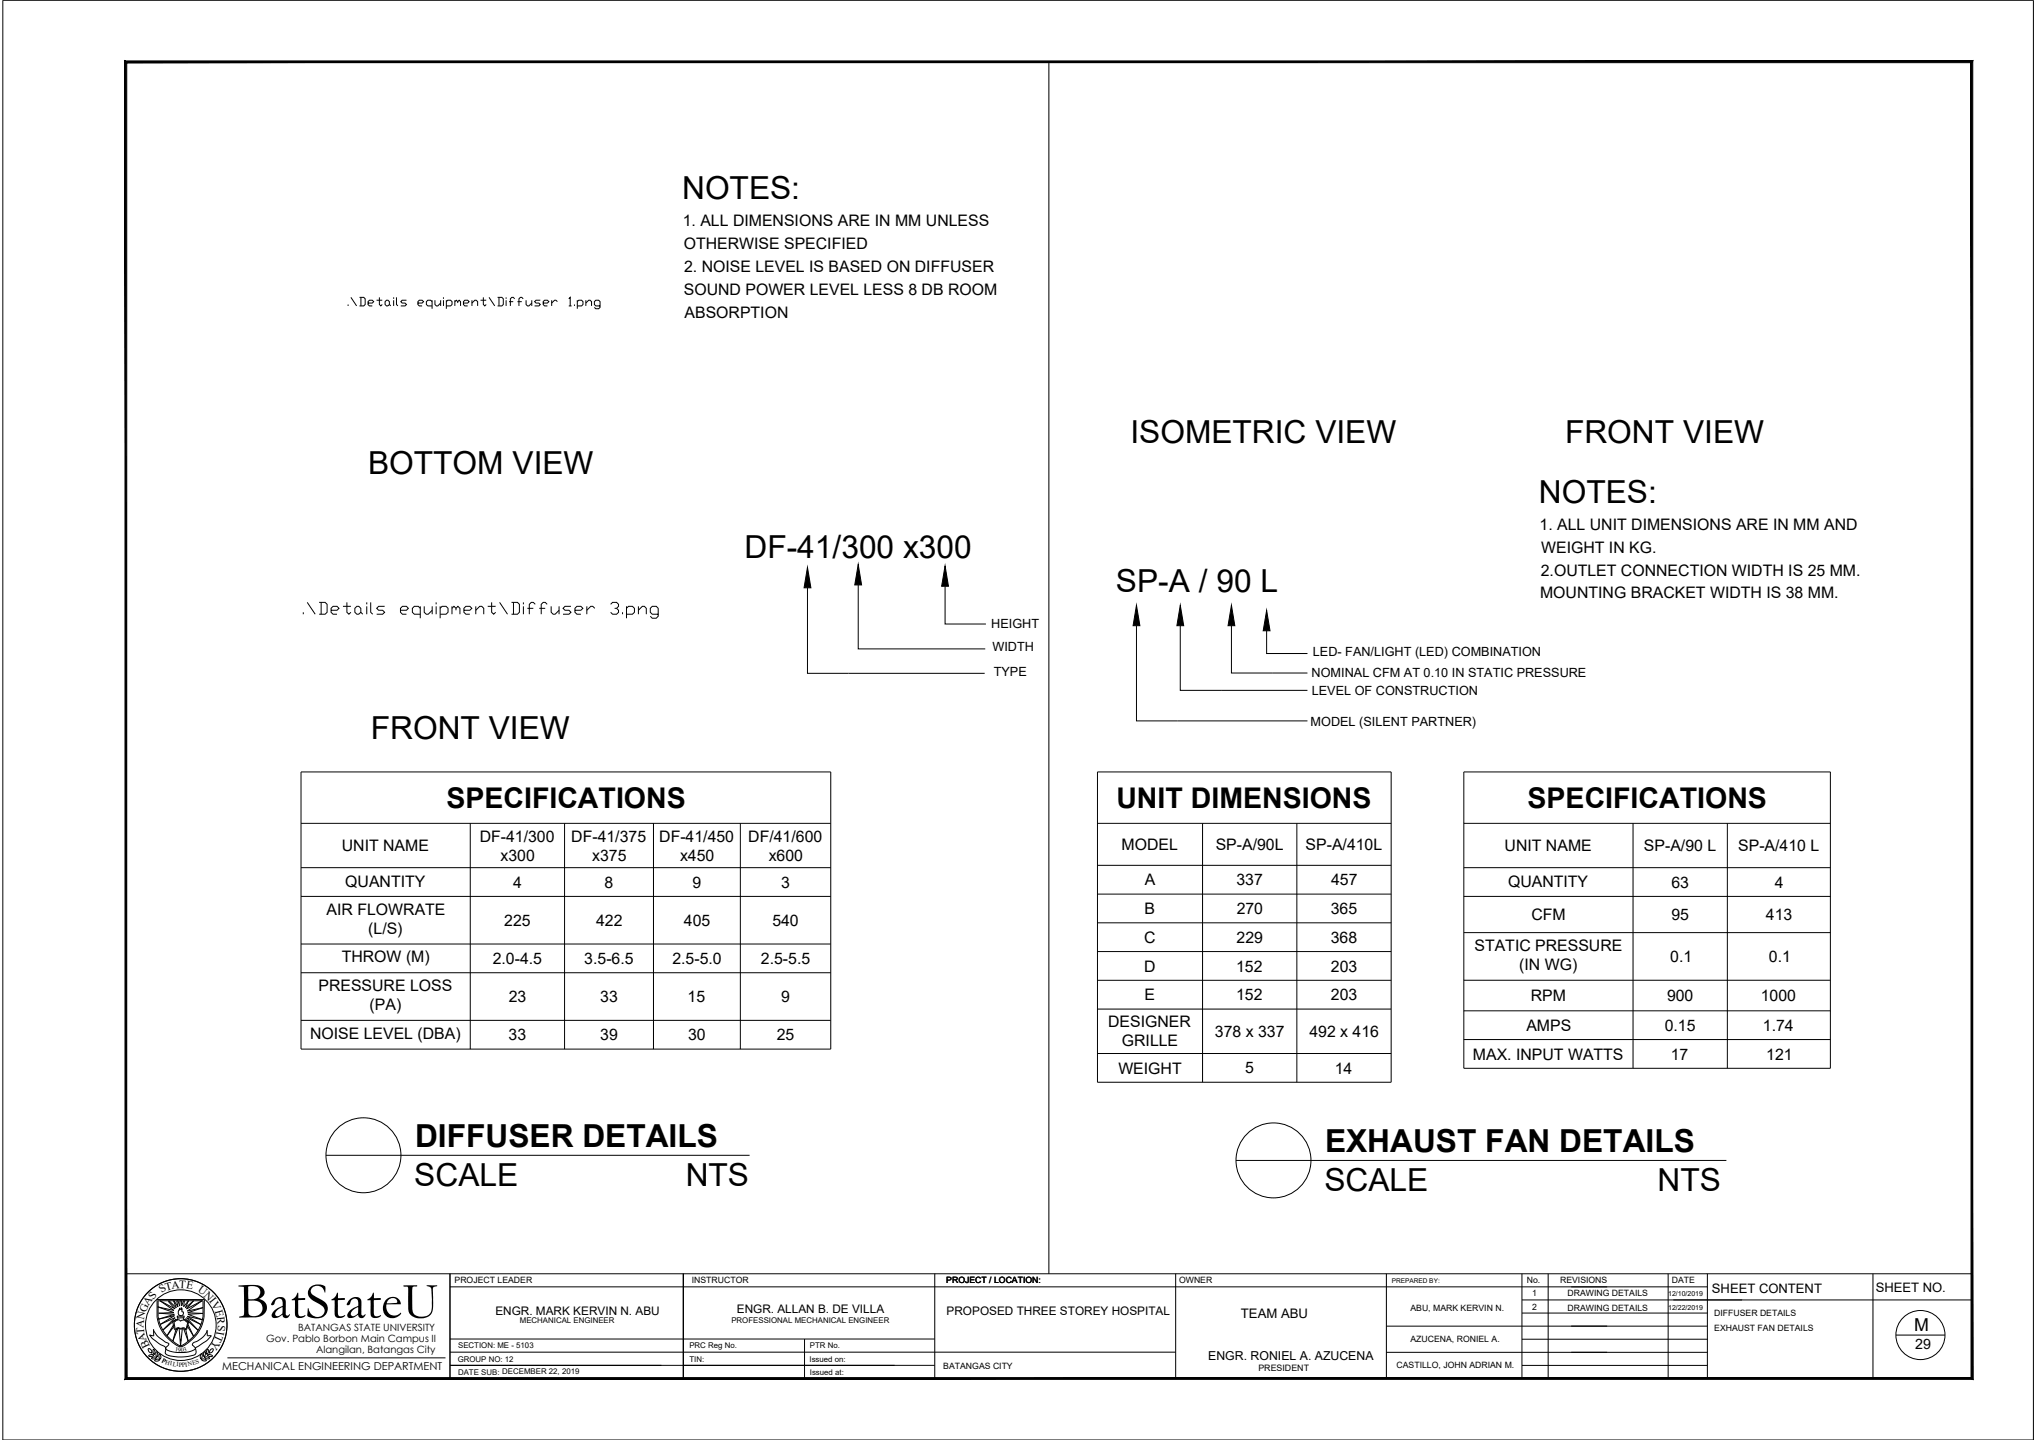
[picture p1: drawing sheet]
<svg xmlns="http://www.w3.org/2000/svg" width="420mm" height="297mm" viewBox="0 0 420 297" stroke-linecap="round" stroke-linejoin="round" font-family="sans-serif">
<!-- layer: 0 -->
<g fill="none" stroke="#000" stroke-width=".21">
<path d="M.6 .1h418.8M216.3 12.7v250M71.8 62.8v.3M72.4 61.3l1.2 1.8M74.1 61.3h.9l.3 .3v1.2l-.3 .3h-.9M74.4 61.3v1.8M75.9 62.5h.9l.3-.3-.3-.3h-.6l-.3 .3v.6l.3 .3h.6M77.7 61.9h1.1M78.3 61.3v1.5l.2 .3 .3-.3M79.4 62.2l.3-.3h.3l.3 .3v.6l-.3 .3h-.3l-.3-.3zM80.3 62.8l.3 .3M81.2 61.3v.3"/>
<path d="M81.2 61.9v1.2M81.8 61.3v1.5l.3 .3M83.8 61.9h-.8l-.3 .3 .3 .3h.5l.3 .3-.3 .3h-.8M86.2 62.5h.9l.3-.3-.3-.3h-.6l-.3 .3v.6l.3 .3h.6M89.1 62.2l-.3-.3h-.6l-.3 .3v.6l.3 .3h.9M89.1 61.9v1.8M89.7 61.9v.9l.3 .3h.3l.6-.6M90.9 61.9v1.2M91.5 61.3v.3M91.5 61.9v1.2M92.1 62.2l.3-.3h.5l.3 .3v.6l-.3 .3h-.8M92.1 61.9v1.8"/>
<path d="M93.8 62.2l.3-.3 .3 .3v.3M93.8 61.9v1.2M94.4 62.2l.3-.3 .3 .3v.9M95.6 62.5h.9l.3-.3-.3-.3h-.6l-.3 .3v.6l.3 .3h.6M97.3 62.5l.6-.6h.3l.3 .3v.9M97.3 61.9v1.2M99.1 61.9h1.2M99.7 61.3v1.5l.3 .3 .3-.3M100.9 61.3l1.1 1.8M102.6 61.3h.9l.3 .3v1.2l-.3 .3h-.9M102.9 61.3v1.8M104.4 61.3v.3"/>
<path d="M104.4 61.9v1.2M105 62.2h.9M106.2 61.6l-.3-.3h-.3l-.3 .3v1.5M106.7 62.2h.9M107.9 61.6l-.3-.3h-.3l-.3 .3v1.5M108.5 61.9v.9l.3 .3h.3l.6-.6M109.7 61.9v1.2M111.4 61.9h-.8l-.3 .3 .3 .3h.5l.3 .3-.3 .3h-.8M112 62.5h.9l.3-.3-.3-.3h-.6l-.3 .3v.6l.3 .3h.6M113.8 61.9v1.2M115 62.2l-.3-.3h-.3l-.6 .6M117.3 61.6l.3-.3v1.8"/>
<path d="M117.3 63.1h.6M118.5 62.8v.3M119.1 62.2l.3-.3h.6l.2 .3v.6l-.2 .3h-.9M119.1 61.9v1.8M120.8 62.5l.6-.6h.3l.3 .3v.9M120.8 61.9v1.2M123.8 63.1h-.9l-.3-.3v-.6l.3-.3h.6l.3 .3v1.2l-.3 .3h-.6l-.3-.3M62.6 126.3v.4M63.4 124.3l1.6 2.4M65.8 124.3h1.3l.4 .4v1.6l-.4 .4h-1.3M66.2 124.3v2.4M68.3 125.9h1.2l.4-.4-.4-.4h-.8l-.4 .4v.8l.4 .4h.8"/>
<path d="M70.7 125.1h1.7M71.6 124.3v2l.4 .4 .4-.4M73.6 125.1h.4l.4 .4v.8l-.4 .4h-.4l-.4-.4v-.8zM74.4 126.3l.4 .4M75.6 124.3v.4M75.6 125.1v1.6M76.5 124.3v2l.4 .4M79.3 125.1h-1.2l-.4 .4 .4 .4h.8l.4 .4-.4 .4h-1.2M82.6 125.9h1.2l.4-.4-.4-.4h-.8l-.4 .4v.8l.4 .4h.8M86.7 125.5l-.4-.4h-.8l-.4 .4v.8l.4 .4h1.2M86.7 125.1v2.4M87.5 125.1v1.2l.4 .4h.4l.8-.8"/>
<path d="M89.1 125.1v1.6M90 124.3v.4M90 125.1v1.6M90.8 125.5l.4-.4h.8l.4 .4v.8l-.4 .4h-1.2M90.8 125.1v2.4M93.2 125.5l.4-.4 .5 .4v.4M93.2 125.1v1.6M94.1 125.5l.4-.4 .4 .4v1.2M95.7 125.9h1.2l.4-.4-.4-.4h-.8l-.4 .4v.8l.4 .4h.8M98.1 125.9l.9-.8h.4l.4 .4v1.2M98.1 125.1v1.6M100.6 125.1h1.6"/>
<path d="M101.4 124.3v2l.4 .4 .4-.4M103 124.3l1.7 2.4M105.5 124.3h1.2l.4 .4v1.6l-.4 .4h-1.2M105.9 124.3v2.4M108 124.3v.4M108 125.1v1.6M108.8 125.5h1.2M110.4 124.7l-.4-.4h-.4l-.4 .4v2M111.2 125.5h1.3M112.9 124.7l-.4-.4h-.5l-.4 .4v2M113.7 125.1v1.2l.4 .4h.4l.8-.8M115.3 125.1v1.6"/>
<path d="M117.8 125.1h-1.3l-.4 .4 .4 .4h.9l.4 .4-.4 .4h-1.3M118.6 125.9h1.2l.4-.4-.4-.4h-.8l-.4 .4v.8l.4 .4h.8M121 125.1v1.6M122.7 125.5l-.4-.4h-.4l-.9 .8M126 124.7l.4-.4h.8l.4 .4v.4l-.4 .4h-.4M127.2 125.5l.4 .4v.4l-.4 .4h-.8l-.4-.4M128.4 126.3v.4M129.2 125.5l.4-.4h.9l.4 .4v.8l-.4 .4h-1.3M129.2 125.1v2.4M131.7 125.9l.8-.8h.4l.4 .4v1.2M131.7 125.1v1.6M135.8 126.7h-1.3l-.4-.4v-.8l.4-.4h.9l.4 .4v1.6l-.4 .4h-.9l-.4-.4"/>
<path d="M166.5 121.2v17.7h36.6M177 120.7v13.2h26.2M194.9 120.9v7.8h8.5M234.4 129.1v19.6h35.3M243.4 129.1v13.3h26.3M254 129.1v9.7h15.7M261.3 130.1v4.7h8.4M62.1 159.2h109.3v57.2h-109.3zM226.4 159.2h60.5v64h-60.5zM301.9 159.2h75.6v61.2h-75.6zM62.1 169.8h109.3M62.1 179h109.3"/>
<path d="M97 169.8v46.6M116.4 169.8v46.6M134.8 169.8v46.6M152.7 169.8v46.6M226.4 169.8h60.5M226.4 178.5h60.5M248 169.8v53.4M267.5 169.8v53.4M301.9 169.8h75.6M301.9 179h75.6M336.8 169.8v50.6M356.3 169.8v50.6"/>
<path d="M62.1 184.9h109.3M62.1 194.7h109.3M226.4 184.4h60.5M226.4 190.4h60.5M226.4 196.3h60.5M301.9 184.9h75.6M301.9 192.4h75.6M62.1 200.7h109.3M62.1 210.5h109.3M226.4 202.2h60.5M226.4 208.1h60.5M226.4 217.3h60.5"/>
<path d="M301.9 202.2h75.6M301.9 208.5h75.6M301.9 214.4h75.6M67.2 238.3h87.4M254.9 239.4h101.2"/>
<circle cx="75" cy="238.3" r="7.7"/>
<circle cx="262.7" cy="239.4" r="7.7"/>
</g>
<path d="M166.5 117l.8 4.2h-1.4zM177 116.4l.7 4.3h-1.4zM194.9 116.7l.7 4.2h-1.4zM234.4 124.9l.7 4.2h-1.4zM243.4 124.9l.8 4.2h-1.5zM254 124.9l.7 4.2h-1.4zM261.3 125.9l.7 4.2h-1.4z" fill="#000" stroke="#000" stroke-width=".21"/>
<!-- layer: template -->
<g fill="none" stroke="#000" stroke-width=".21">
<path d="M.6 .1v296.9h418.8v-296.9M26 262.7h380.7M31.2 279l.1 .1a.64 .64 0 0 0-.7-.8l.2 .6 .5 .2M31.6 278.4l.1-.1a.72 .72 0 0 1 .1 1.1 .8 .8 0 0 1-.2-1zM31.7 274.3l.2 .6a8.6 8.6 0 0 0 2.9 2.3v.2a.82 .82 0 0 0-.6 .9 6.6 6.6 0 0 0 6.1-.1v-.2l-.3-.3a.48 .48 0 0 1-.3-.6 .48 .48 0 0 1 .6-.3l1.2-.7a2.64 2.64 0 0 0 1.2-1.7l.1 1.1 .8 .1-1 1-2.2 1.4v.5a.73 .73 0 0 1-.6 1.1 8.3 8.3 0 0 1-5.6-.3l-.1-.2a1.39 1.39 0 0 0-.2-1.4l-1-.5-1.3-1-.7-.8h.2M31.7 274.4v1.2l-.8-.2M31.7 279.5a.6 .6 0 0 1-1 .1 .73 .73 0 0 1 1 0M32.2 278.9v-.1a.72 .72 0 0 1 .2 1.1 .81 .81 0 0 1-.2-1zM32.4 268.1h9.8l-.1 3.6a8 8 0 0 1-4.9 6.2 8.1 8.1 0 0 1-4.8-6.2zM35.8 273.4l-1.4 2.1 1.4-1.8M35.8 268.3l.6 1.5-1.5-1.5-.2 .2 1.4 1.5-3.1-1.7 2.9 2-3.4-.7 3.4 1.1-3.2 .2 3.3 .2-3.3 1 3.3-.7-3 1.8 3.1-1.4-2.5 2.6 2.7-2.3M35.9 272.7a1.02 1.02 0 0 1 1.2-.3h.2a.95 .95 0 0 1 1.3 .3h.1l-.3 1.4a1.14 1.14 0 0 0-1.3-.1l-.3-.1-.7 .2z"/>
<path d="M35.9 268.3l.8 1.3-.2-1.2 .2-.1 .4 1.1v-1.1M36.6 271.4v.1a.36 .36 0 0 0 .2 .4 .36 .36 0 0 0 .4-.1h.4a.21 .21 0 0 0 .3 0 .21 .21 0 0 0 0-.2 .21 .21 0 0 0-.2-.1h-1.1M36.7 272.1v.1l-1.1 .3 .4 1.7a.43 .43 0 0 0 .7-.2l1.8 .2 .4-1.7a.75 .75 0 0 1-.9-.4l-.2 .1M36.7 271.8v.4M36.7 274l-1.1 2.6 .7-2.3M37.1 269.9l.3 .2v-.3l.1 .3a.42 .42 0 0 0 .3 .6 .53 .53 0 0 1-.6 .7 .83 .83 0 0 1-.2-1.3zM37.1 276.2h.3M37.1 276.3h.3M37.3 276.6h-.1M37.4 276.5h-.2M37.5 268.3v1.1l.4-1.1M37.6 274.1l-.4 3.5-.2-3.5"/>
<path d="M37.8 271.8v.4M37.9 274.1l.9 2.6-.5-2.5M38 268.3l-.1 1.3 1-1.3-.7 1.5 1.7-1.5-1.4 1.7 3.2-1.7-3.1 2.1 3.3-.7-3.2 1.1 3.2 .1-3.1 .2 2.9 1.1-3.1-.7 2.8 1.7-2.9-1.4 2.4 2.6-2.7-2.4M38.8 273.3l1.1 2.3-1.2-2M41.9 271.6v-3.3h-9.3v3.3a8.1 8.1 0 0 0 4.8 6.1M41.9 271.6a8.1 8.1 0 0 1-4.8 6.1M42 279.8a.72 .72 0 0 0 .3-.9v-.1a.64 .64 0 0 0-.2 1.1M42.6 279.4a.72 .72 0 0 0 .3-1.1 .81 .81 0 0 0-.2 1.1M42.8 279.5a.61 .61 0 0 0 1 .1 .75 .75 0 0 0-1 0M43.3 279l-.1 .1a.63 .63 0 0 1 .8-.8l-.2 .6-.6 .2M92.8 262.7v21.6M92.8 265.4h259.4"/>
<path d="M92.8 278.9h149.7M92.8 276.2h100M140.9 262.7v21.6M165.9 276.2v8.1M192.8 262.7v21.6M242.5 262.7v21.6M286 279h66.2M286 273.6h66.2M286 262.7v21.6M313.9 270.9h38.3M313.9 268.1h92.8M313.9 262.7v21.6"/>
<path d="M313.9 276.3h38.3M319.3 262.7v21.6M344.1 262.7v21.6M352.2 262.7v21.6M386.3 262.7v21.6M391.1 275.4h10.1M31.9 280.6a.8 .8 0 0 1 1-.1 .6 .6 0 0 1-1 .1zM32.3 280.1a.61 .61 0 0 1-1 0 .74 .74 0 0 1 1 0M33.1 280.3a.72 .72 0 0 1-.3-1h.1a.71 .71 0 0 1 .2 1M41.4 280.3a.77 .77 0 0 0 .2-1.1 .72 .72 0 0 0-.2 1.1M41.5 280.4a.61 .61 0 0 0 1 .1 .75 .75 0 0 0-1 0M42.2 280a.61 .61 0 0 0 1 .1 .75 .75 0 0 0-1-.1"/>
<path d="M46.9 280.1h45M92.8 281.6h100M313.9 281.7h38.3"/>
<circle cx="37.3" cy="273.3" r="9.6"/>
<circle cx="37.3" cy="273.3" r="7.3"/>
<circle cx="396.1" cy="275.4" r="5.1"/>
</g>
<path d="M26.1 284.2l-.3 .3 380.7-.3zM25.8 284.5l380.7-.3 .4 .3zM406.5 12.9v271.3l.4 .3zM406.5 12.9l.4-.3v271.9zM26.1 12.9h380.4l.4-.3zM25.8 12.6h381.1l-380.8 .3zM25.8 12.6l.3 271.6v-271.3zM25.8 12.6l.3 271.6-.3 .3z" fill="#000" stroke="#000" stroke-width=".21"/>
<text font-size="10.6" x="49" y="271.8">BatStateU</text>
<g font-size="6.5">
<text x="140.7" y="41.1">NOTES:</text>
<text x="233.2" y="91.4">ISOMETRIC VIEW</text>
<text x="322.8" y="91.4">FRONT VIEW</text>
<text x="75.9" y="97.7">BOTTOM VIEW</text>
<text x="317.4" y="103.8">NOTES:</text>
<text x="153.6" y="115.1">DF-41/300 x300</text>
<text x="230.2" y="122.2">SP-A / 90 L</text>
<text x="76.5" y="152.3">FRONT VIEW</text>
<text x="85.6" y="236.5">DIFFUSER DETAILS</text>
<text x="273.3" y="237.6">EXHAUST FAN DETAILS</text>
<text x="85.5" y="244.6">SCALE</text>
<text x="141.4" y="244.6">NTS</text>
<text x="273.2" y="245.7">SCALE</text>
<text x="341.9" y="245.7">NTS</text>
</g>
<g font-size="5.9">
<text x="92.1" y="166.6">SPECIFICATIONS</text>
<text x="230.3" y="166.6">UNIT DIMENSIONS</text>
<text x="315.1" y="166.6">SPECIFICATIONS</text>
</g>
<text font-size="3.7" x="394.8" y="274.6">M</text>
<g font-size="3.3">
<text x="140.8" y="46.6">1. ALL DIMENSIONS ARE IN MM UNLESS</text>
<text x="141" y="51.4">OTHERWISE SPECIFIED</text>
<text x="141.1" y="56.1">2. NOISE LEVEL IS BASED ON DIFFUSER</text>
<text x="141" y="60.8">SOUND POWER LEVEL LESS 8 DB ROOM</text>
<text x="141.2" y="65.5">ABSORPTION</text>
<text x="317.6" y="109.3">1. ALL UNIT DIMENSIONS ARE IN MM AND</text>
<text x="317.8" y="118.7">2.OUTLET CONNECTION WIDTH IS 25 MM.</text>
<text x="317.9" y="114">WEIGHT IN KG.</text>
<text x="317.7" y="123.5">MOUNTING BRACKET WIDTH IS 38 MM.</text>
<text x="98.9" y="173.6">DF-41/300</text>
<text x="117.8" y="173.6">DF-41/375</text>
<text x="136" y="173.6">DF-41/450</text>
<text x="154.3" y="173.6">DF/41/600</text>
<text x="70.5" y="175.6">UNIT NAME</text>
<text x="103.2" y="177.5">x300</text>
<text x="122.1" y="177.5">x375</text>
<text x="140.3" y="177.5">x450</text>
<text x="158.5" y="177.5">x600</text>
<text x="231.3" y="175.3">MODEL</text>
<text x="250.8" y="175.3">SP-A/90L</text>
<text x="269.3" y="175.3">SP-A/410L</text>
<text x="310.3" y="175.6">UNIT NAME</text>
<text x="339.1" y="175.6">SP-A/90 L</text>
<text x="358.5" y="175.6">SP-A/410 L</text>
<text x="71.2" y="183">QUANTITY</text>
<text x="105.9" y="183.1">4</text>
<text x="124.7" y="183.1">8</text>
<text x="142.8" y="183.1">9</text>
<text x="161.1" y="183.1">3</text>
<text x="236.1" y="182.6">A</text>
<text x="255" y="182.6">337</text>
<text x="274.6" y="182.6">457</text>
<text x="311.1" y="183">QUANTITY</text>
<text x="344.8" y="183.1">63</text>
<text x="366.1" y="183.1">4</text>
<text x="67.4" y="188.7">AIR FLOWRATE</text>
<text x="104" y="191">225</text>
<text x="123" y="191">422</text>
<text x="141.1" y="191">405</text>
<text x="159.3" y="191">540</text>
<text x="236.1" y="188.6">B</text>
<text x="255.1" y="188.5">270</text>
<text x="274.5" y="188.5">365</text>
<text x="315.9" y="189.8">CFM</text>
<text x="344.7" y="189.8">95</text>
<text x="364.2" y="189.8">413</text>
<text x="76" y="192.6">(L/S)</text>
<text x="236" y="194.5">C</text>
<text x="255.1" y="194.5">229</text>
<text x="274.5" y="194.5">368</text>
<text x="304.1" y="196.2">STATIC PRESSURE</text>
<text x="70.5" y="198.5">THROW (M)</text>
<text x="101.6" y="198.8">2.0-4.5</text>
<text x="120.5" y="198.8">3.5-6.5</text>
<text x="138.7" y="198.8">2.5-5.0</text>
<text x="157" y="198.8">2.5-5.5</text>
<text x="236" y="200.4">D</text>
<text x="255" y="200.4">152</text>
<text x="274.5" y="200.4">203</text>
<text x="313.4" y="200.1">(IN WG)</text>
<text x="344.5" y="198.4">0.1</text>
<text x="364.9" y="198.4">0.1</text>
<text x="65.7" y="204.4">PRESSURE LOSS</text>
<text x="76.2" y="208.4">(PA)</text>
<text x="104.9" y="206.7">23</text>
<text x="123.8" y="206.7">33</text>
<text x="141.8" y="206.7">15</text>
<text x="161.1" y="206.7">9</text>
<text x="236.1" y="206.4">E</text>
<text x="255" y="206.3">152</text>
<text x="274.5" y="206.3">203</text>
<text x="315.7" y="206.5">RPM</text>
<text x="343.8" y="206.5">900</text>
<text x="363.2" y="206.5">1000</text>
<text x="63.9" y="214.3">NOISE LEVEL (DBA)</text>
<text x="104.9" y="214.6">33</text>
<text x="123.8" y="214.6">39</text>
<text x="141.9" y="214.6">30</text>
<text x="160.2" y="214.6">25</text>
<text x="228.6" y="211.9">DESIGNER</text>
<text x="231.4" y="215.9">GRILLE</text>
<text x="250.6" y="213.9">378 x 337</text>
<text x="270.1" y="213.9">492 x 416</text>
<text x="314.8" y="212.6">AMPS</text>
<text x="343.4" y="212.6">0.15</text>
<text x="363.6" y="212.6">1.74</text>
<text x="230.7" y="221.5">WEIGHT</text>
<text x="256.9" y="221.4">5</text>
<text x="275.3" y="221.5">14</text>
<text x="303.8" y="218.6">MAX. INPUT WATTS</text>
<text x="344.6" y="218.6">17</text>
<text x="364.3" y="218.6">121</text>
</g>
<text font-size="2.9" x="395" y="278.3">29</text>
<g font-size="2.7">
<text x="353.1" y="266.7">SHEET CONTENT</text>
<text x="386.9" y="266.4">SHEET NO.</text>
<text x="255.9" y="271.9">TEAM ABU</text>
</g>
<g font-size="2.6">
<text x="204.4" y="129.5">HEIGHT</text>
<text x="204.7" y="134.4">WIDTH</text>
<text x="270.8" y="135.2">LED- FAN/LIGHT (LED) COMBINATION</text>
<text x="205" y="139.4">TYPE</text>
<text x="270.5" y="139.6">NOMINAL CFM AT 0.10 IN STATIC PRESSURE</text>
<text x="270.6" y="143.4">LEVEL OF CONSTRUCTION</text>
<text x="270.3" y="149.7">MODEL (SILENT PARTNER)</text>
</g>
<text font-size="2.5" x="249.2" y="280.5">ENGR. RONIEL A. AZUCENA</text>
<g font-size="2.4">
<text x="102.2" y="271.2">ENGR. MARK KERVIN N. ABU</text>
<text x="152" y="270.9">ENGR. ALLAN B. DE VILLA</text>
<text x="195.3" y="271.3">PROPOSED THREE STOREY HOSPITAL</text>
</g>
<g font-size="2.3">
<text x="30.6" y="269.4" transform="rotate(-56 30.6 269.4)">AS</text>
<text x="33.3" y="266.8" transform="rotate(-33 33.3 266.8)">S</text>
<text x="34.3" y="266.2" transform="rotate(-15 34.3 266.2)">T</text>
<text x="35.4" y="265.8" transform="rotate(-6 35.4 265.8)">A</text>
<text x="36.9" y="265.7" transform="rotate(3 36.9 265.7)">T</text>
<text x="38.4" y="265.8" transform="rotate(11 38.4 265.8)">E</text>
<text x="40.7" y="266.4" transform="rotate(36 40.7 266.4)">U</text>
<text x="41.9" y="267.3" transform="rotate(46 41.9 267.3)">N</text>
<text x="43.1" y="268.5" transform="rotate(51 43.1 268.5)">I</text>
<text x="43.5" y="269" transform="rotate(62 43.5 269)">V</text>
<text x="29.6" y="274" transform="rotate(-85 29.6 274)">A</text>
<text x="29.7" y="272.3" transform="rotate(-78 29.7 272.3)">N</text>
<text x="29.8" y="275.1" transform="rotate(-94 29.8 275.1)">T</text>
<text x="30.1" y="270.9" transform="rotate(-66 30.1 270.9)">G</text>
<text x="44.3" y="270.3" transform="rotate(75 44.3 270.3)">E</text>
<text x="44.7" y="275.2" transform="rotate(114 44.7 275.2)">T</text>
<text x="44.7" y="271.7" transform="rotate(84 44.7 271.7)">R</text>
<text x="44.8" y="274.5" transform="rotate(100 44.8 274.5)">I</text>
<text x="44.9" y="273.2" transform="rotate(94 44.9 273.2)">S</text>
<text x="30.3" y="276.5" transform="rotate(-110 30.3 276.5)">A</text>
<text x="31" y="277.7" transform="rotate(-115 31 277.7)">B</text>
<text x="44.1" y="276.5" transform="rotate(122 44.1 276.5)">Y</text>
<text x="45.8" y="282.6">MECHANICAL ENGINEERING DEPARTMENT</text>
</g>
<g font-size="2.1">
<text x="61.5" y="274.5">BATANGAS STATE UNIVERSITY</text>
<text x="54.9" y="276.8">Gov. Pablo Borbon Main Campus II</text>
<text x="65.2" y="279.1">Alangilan, Batangas City</text>
</g>
<g font-size="1.8">
<text x="93.8" y="264.6">PROJECT LEADER</text>
<text x="142.7" y="264.7">INSTRUCTOR</text>
<text x="195.2" y="264.7">PROJECT / LOCATION:</text>
<text x="243.2" y="264.7">OWNER</text>
<text x="314.9" y="264.7">No.</text>
<text x="316" y="267.3">1</text>
<text x="321.8" y="264.7">REVISIONS</text>
<text x="323.3" y="267.4">DRAWING DETAILS</text>
<text x="344.8" y="264.7">DATE</text>
<text x="290.9" y="270.5">ABU, MARK KERVIN N.</text>
<text x="316" y="270.3">2</text>
<text x="323.3" y="270.3">DRAWING DETAILS</text>
<text x="353.6" y="271.4">DIFFUSER DETAILS</text>
<text x="353.6" y="274.6">EXHAUST FAN DETAILS</text>
<text x="290.9" y="276.8">AZUCENA, RONIEL A.</text>
<text x="194.6" y="282.4">BATANGAS CITY</text>
<text x="259.6" y="282.8">PRESIDENT</text>
<text x="288.1" y="282.1">CASTILLO, JOHN ADRIAN M.</text>
</g>
<g font-size="1.6">
<text x="107.2" y="273">MECHANICAL ENGINEER</text>
<text x="150.9" y="273">PROFESSIONAL MECHANICAL ENGINEER</text>
<text x="94.4" y="280.8">GROUP NO: 12</text>
<text x="94.5" y="278">SECTION: ME - 5103</text>
<text x="142.2" y="278.1">PRC Reg No.</text>
<text x="142.2" y="280.9">TIN:</text>
<text x="167" y="280.8">Issued on:</text>
<text x="167" y="278">PTR No.</text>
<text x="94.5" y="283.6">DATE SUB: DECEMBER 22, 2019</text>
<text x="167" y="283.6">Issued at:</text>
</g>
<g font-size="1.4">
<text x="344.1" y="267.3">12/10/2019</text>
<text x="344.1" y="270.3">12/22/2019</text>
</g>
<g font-size="1.3">
<text x="287.1" y="264.6">PREPARED BY:</text>
<text x="33.3" y="280.9" transform="rotate(27 33.3 280.9)">P</text>
<text x="34" y="281.3" transform="rotate(17 34 281.3)">H</text>
<text x="35" y="281.6" transform="rotate(8 35 281.6)">I</text>
<text x="35.6" y="281.7" transform="rotate(10 35.6 281.7)">L</text>
<text x="36.1" y="278.7" transform="rotate(9 36.1 278.7)">1</text>
<text x="36.4" y="281.9" transform="rotate(3 36.4 281.9)">I</text>
<text x="36.7" y="278.8">90</text>
<text x="36.9" y="281.9">P</text>
<text x="37.6" y="281.9" transform="rotate(-8 37.6 281.9)">PI</text>
<text x="38" y="278.8" transform="rotate(-14 38 278.8)">3</text>
<text x="38.8" y="281.9" transform="rotate(-13 38.8 281.9)">N</text>
<text x="39.8" y="281.6" transform="rotate(-14 39.8 281.6)">E</text>
<text x="40.5" y="281.4" transform="rotate(-15 40.5 281.4)">S</text>
</g>
</svg>
